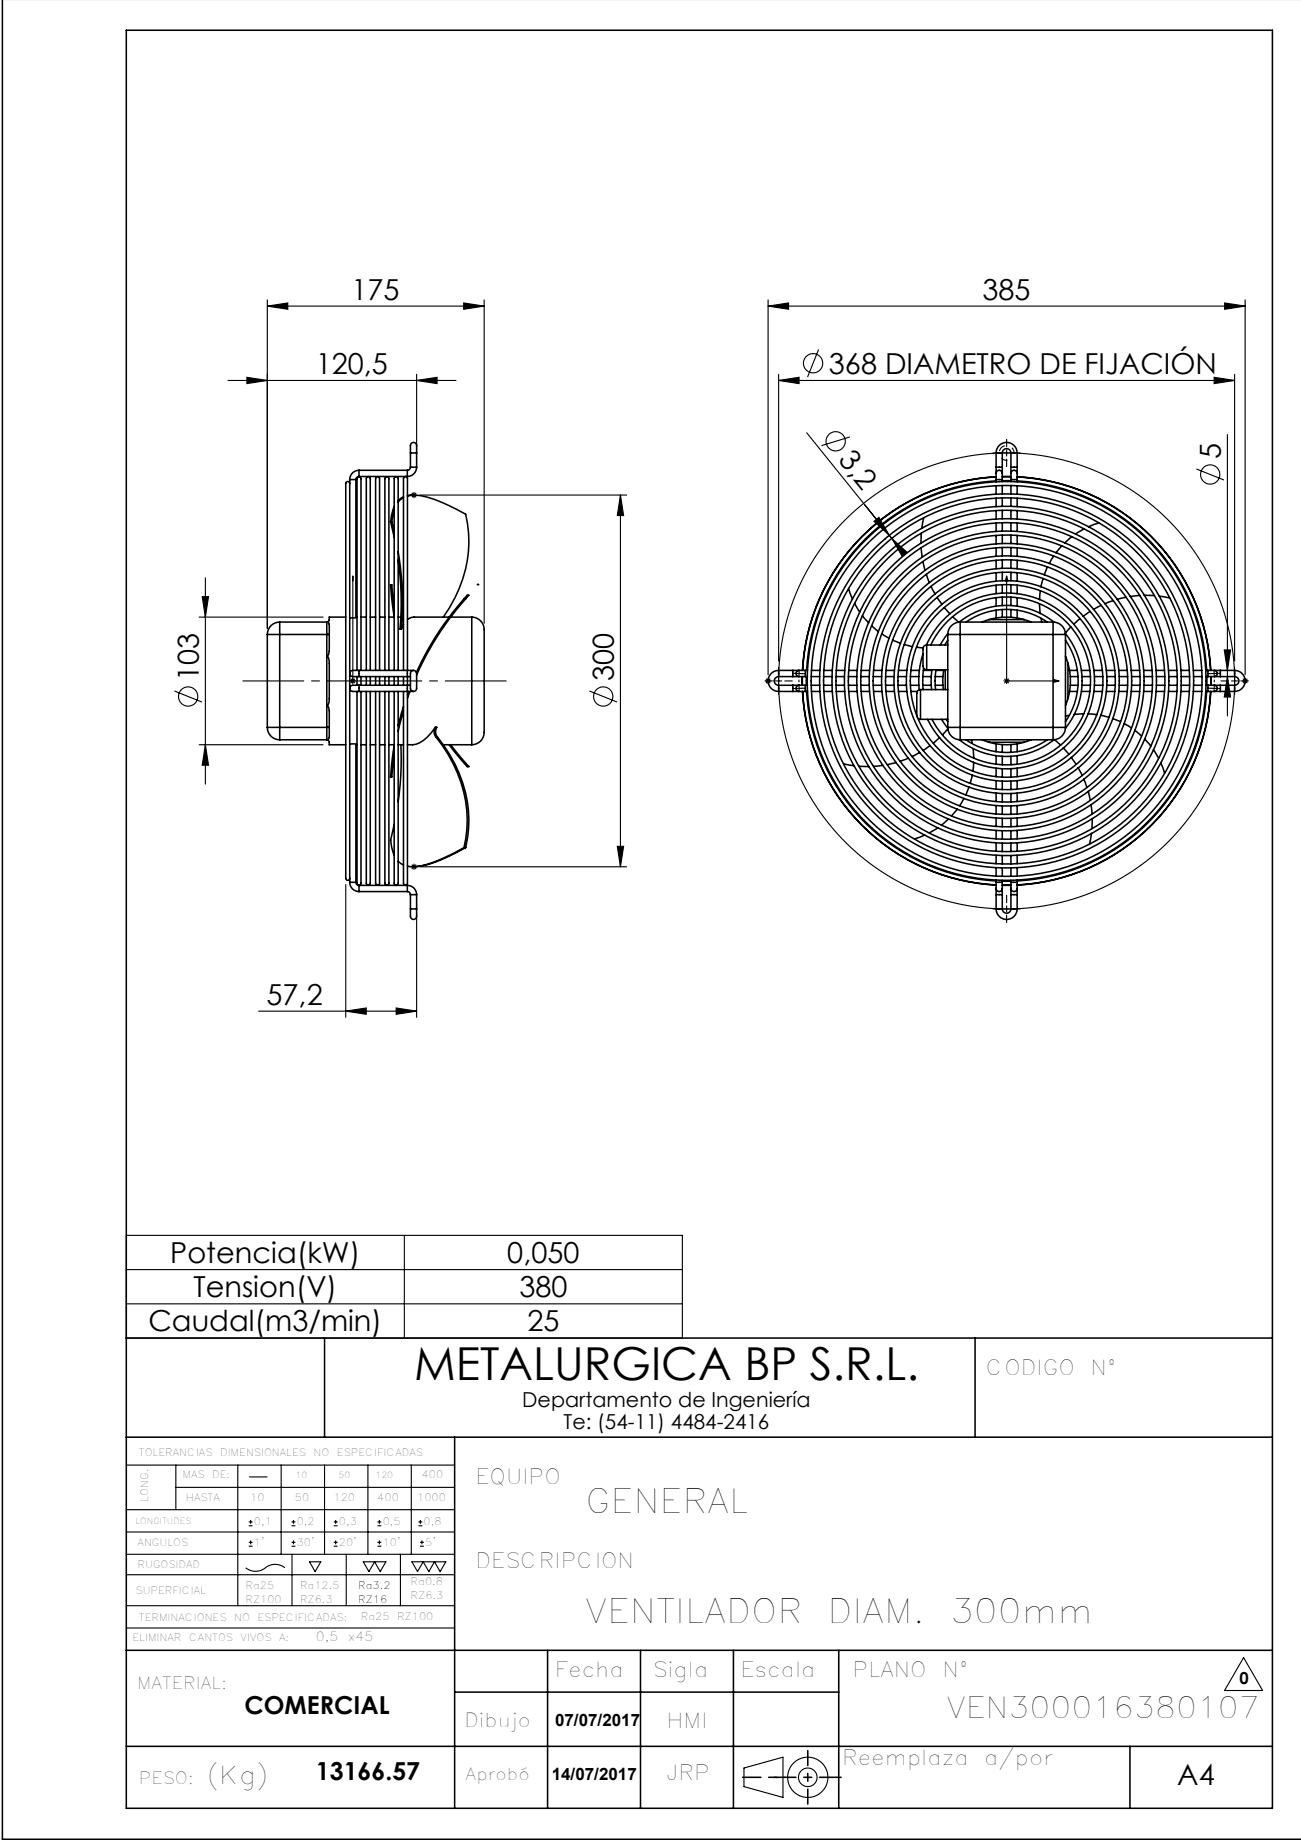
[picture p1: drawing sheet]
<svg xmlns="http://www.w3.org/2000/svg" width="210mm" height="297mm" viewBox="0 0 210 297" stroke-linecap="round" stroke-linejoin="round" font-family="sans-serif">
<g fill="none" stroke="#000" stroke-width=".18">
<path d="M43.1 49.4l3.4-.5v1zM43.1 49.4h35M43.1 48.4v53M74.8 48.9l3.3 .5-3.3 .5zM78.1 48.4v52.2M124 49.4l3.3-.5v1zM124 48.4v60.5M124 49.4h77M132.1 56.4l-1.7 4.5M197.7 48.9l3.3 .5-3.3 .5zM201 48.4v60.5M36.8 61.4h36.8"/>
<path d="M39.8 60.9l3.3 .5-3.3 .5zM66.3 79.9h1M66.5 79.6l.7 .7M66.8 79.4v1M67.2 79.6l-.7 .7M67.2 61.4l3.4-.5v1zM67.2 60.4v11.7M67.8 79.9h33.3M100.1 79.9v60M100.1 79.9l.6 3.3h-1.1zM125.7 61.4l3.3-.5v1zM125.7 60.4v46.3"/>
<path d="M125.7 61.4h73.6M130.2 69.9l13.7 17M137.2 70.5l-4.6 1.4M162 73.1h1M162.5 72.6v1M193.1 75.7l4.5 1.8M196 60.9l3.3 .5-3.3 .5zM198.1 70.1v45.5M199.3 60.4v46.3M32.1 99.6h20M32.6 96.3h1.1l-.6 3.3zM33.1 93.3v33.3"/>
<path d="M56.9 93v.8zM56.9 93v17.4M141.1 84.1l.8-.6 1.6 2.9zM142.8 87h.1M143.9 86.9l2.5 2.3-.8 .6zM144.7 86.3h.1M162.5 93v17.4M162.5 93l.2 .8h-.4zM28.1 111.5l4.5 1.8M56.4 109.9h1M56.6 109.6l.7 .7M56.9 109.7v.4z"/>
<path d="M56.9 109.9h.1M57.3 109.6l-.7 .7M95.1 111.5l4.5 1.8M123.5 109.9h1M123.6 109.6l.7 .7M124 109.4v1M124.3 109.6l-.7 .7M125.2 109.9h1M125.7 109.4v1M129 110.6v1M129.5 111.1h-1M162 109.9h9"/>
<path d="M162.1 109.6l.7 .7M162.8 109.6l-.7 .7M170.1 109.7l.9 .2-.9 .2zM197.6 104.9h1l-.5 3.3zM198.1 109.2l.5 3.3h-1zM198.8 109.9h1M199.3 109.4v1M200.5 109.9h1M200.6 109.6l.7 .7M201 109.4v1M201.3 109.6l-.7 .7M32.1 120.2h20"/>
<path d="M33.1 120.2l.6 3.3h-1.1zM66.3 139.9h1M66.5 139.6l.7 .7M66.8 139.4v1M67.2 139.6l-.7 .7M67.8 139.9h33.3M99.6 136.6h1.1l-.6 3.3zM55.8 142.8v21.4M67.2 147.7v16.5M162 146.7h1M162.5 146.2v1M41.7 163.2h25.5"/>
<path d="M55.8 163.2l3.3-.5v1zM63.9 162.7l3.3 .5-3.3 .5zM20.4 199.4h89.7v16.6h-89.7zM65.3 199.4v16.6M20.4 204.9h89.7M20.4 210.5h89.7M20.4 236.5h53M28.4 236.5v7.2M38.4 236.5v22.7M40.3 238.4h2.8M45.4 236.5v14.4M52.4 236.5v14.4"/>
<path d="M59.4 236.5v14.4M66.4 236.5v14.4M20.4 259.2h53M20.4 254.2h53M20.4 250.9h53M20.4 247.3h53M20.4 243.7h53M28.4 240.1h45M39.7 253.1a2.65 2.65 0 0 0 3.5-.3 2.5 2.5 0 0 1 2.8 .3M40.1 246.3h.7M40.1 245.7h.7M40.2 249.6h.6"/>
<path d="M40.2 249h.6M40.5 245.3v.7M40.5 248.6v.7M47.1 246.3h.6M47.1 245.7h.6M47.1 249.6h.6M47.1 249h.6M47.1 250.9v8.3M47.4 245.3v.7M47.4 248.6v.7M50 252.1h1.8l-.9 1.6zM53.9 246.3h.6"/>
<path d="M53.9 245.7h.6M53.9 249.6h.6M53.9 249h.6M54.2 245.3v.7M54.2 248.6v.7M55.9 250.9v8.3M58.6 252.1h3.7l-.9 1.6-.9-1.6-1 1.6zM60.9 246.3h.7M60.9 245.7h.7M60.9 249.6h.7M60.9 249h.7M61.2 245.3v.7"/>
<path d="M61.2 248.6v.7M64.6 250.9v8.3M66.5 252.1h5.5l-1 1.6-.9-1.6-.9 1.6-.9-1.6-.9 1.6zM67.5 246.3h.7M67.5 245.7h.7M67.8 249.6h.6M67.8 249h.6M67.9 245.3v.7M68.1 248.6v.7M20.4 262.8h53M200.7 267.6l3.1 5.3h-6.1zM120.1 285.4l6.3-1.8v6.5l-6.3-1.7z"/>
<circle cx="131.2" cy="58.6" r="1.56"/>
<circle cx="134.9" cy="71.2" r="1.56"/>
<circle cx="195.3" cy="76.6" r="1.56"/>
<circle cx="30.4" cy="112.4" r="1.56"/>
<circle cx="97.4" cy="112.4" r="1.56"/>
<circle cx="162.5" cy="109.9" r="36.8"/>
<circle cx="130.4" cy="286.9" r="3.3"/>
<circle cx="130.4" cy="286.9" r="1.5"/>
</g>
<path d="M129 109.7v.4M129 108.7v.5M129 108.7v-.5M196 108.7v-.5M196 108.7v.5M196 111.1v-.5M196 111.1v.5M196 110.1v-.4" fill="none" stroke="#000" stroke-width=".18" stroke-dasharray="15.2 1.3 1.3 1.3" stroke-linecap="butt"/>
<path d="M163.7 73.2a1.2 1.2 0 0 0-1.2-1.3 1.2 1.2 0 0 0-1.2 1.2 1.2 1.2 0 0 0 1.3 1.2" fill="none" stroke="#000" stroke-width=".18" stroke-dasharray="15.2 1.3 1.3 1.3" stroke-dashoffset="14.2" stroke-linecap="butt"/>
<g fill="none" stroke="#000" stroke-width=".18" stroke-dasharray="15.2 1.3 1.3 1.3">
<path d="M161.5 73.1h-1.2M162.5 72.1v-1.2M162.5 74.1v1.2M163.5 73.1h1.2M124.7 109.9h-1.2M125.7 108.9v-1.2M125.7 110.9v1.2M126.7 109.9h1.2M128.5 111.1h-.5M128.5 108.7h-.5M129 108.7h-.5M129 108.7h.5"/>
<path d="M129.5 111.1h.5M129.5 108.7h.5M195.5 108.7h-.5M195.5 111.1h-.5M196 108.7h.5M196 108.7h-.5M196 111.1h.5M196 111.1h-.5M196.5 108.7h.5M196.5 111.1h.5M198.3 109.9h-1.2M199.3 108.9v-1.2"/>
<path d="M199.3 110.9v1.2M200.3 109.9h1.2M161.5 146.7h-1.2M162.5 145.7v-1.2M162.5 147.7v1.2M163.5 146.7h1.2"/>
</g>
<path d="M81.7 109.9h-42.5" fill="none" stroke="#000" stroke-width=".18" stroke-dasharray="15.2 1.3 1.3 1.3" stroke-dashoffset="5.4"/>
<g fill="none" stroke="#000" stroke-width=".25">
<path d="M.4 -.1v297h209.7M20.4 4.9h185v287h-185zM56.4 78a.33 .33 0 0 0-.4-.3 .33 .33 0 0 0-.2 .5v62.7a1.15 1.15 0 0 0 .2 1.2h.3l.1-.3M56.4 77.4v64.4M56.4 77.4h1M57.4 77.4v22.3h-.9M57.9 76.9a.5 .5 0 0 0-.5 .5M57.9 75.9a1.5 1.5 0 0 0-1.5 1.5M57.9 75.9v1M57.9 75.9h7.8M57.9 76.9h7.8M65.7 75.9v1"/>
<path d="M66.2 73.1v-.7a.83 .83 0 0 1 .5-1 .81 .81 0 0 1 .5 1v.7M66.2 75.4a.5 .5 0 0 1-.5 .5M66.2 73.1h1M66.2 75.4h1M66.2 73.1v2.3M66.6 79.9l-.8 .1M66.6 79.9h.2M67.2 75.4a1.5 1.5 0 0 1-1.5 1.5M67.2 73.1v2.3M160.8 77a33 33 0 0 0-31.3 31.2M160.8 77.6a32.3 32.3 0 0 0-30.6 30.6M160.8 77a33 33 0 0 0-31.2 31.2"/>
<path d="M160.8 76.4v1M160.8 75.4v1M160.8 73.1a1.7 1.7 0 0 1 1.7-1.7 1.7 1.7 0 0 1 1.7 1.7M160.8 76.4a.5 .5 0 0 1 .5-.5 .5 .5 0 0 1 .5 .5M160.8 77.4h1M160.8 75.4h1M160.8 73.1h1M160.8 73.1v2.3M160.8 77.4v.4M160.8 78.4v1.4M161.8 76.9h1.4M161.8 77.6h1.4"/>
<path d="M161.8 76.4v1M161.8 75.4v1M161.8 73.1a.7 .7 0 0 1 .7-.7 .7 .7 0 0 1 .7 .7M161.8 73.1v2.3M161.8 77.4v.3M161.8 78.4v1.3M163.2 76.4v1M163.2 75.4v1M163.2 76.4a.5 .5 0 0 1 .5-.5 .5 .5 0 0 1 .5 .5M163.2 77.4h1M163.2 75.4h1M163.2 73.1h1"/>
<path d="M163.2 73.1v2.3M163.2 77.4v.3M163.2 78.4v1.3M164.2 77a33 33 0 0 1 31.2 31.2M164.2 77.6a32.3 32.3 0 0 1 30.6 30.6M164.2 76.4v1M164.2 75.4v1M164.2 73.1v2.3M164.2 77.4v.4M164.2 78.4v1.4M55.8 99.6h-2.7a.52 .52 0 0 1-.4 .8M57.4 99.6h.2"/>
<path d="M58.3 99.6h.8M59.8 99.6h.8M61.3 99.6h.8M62.8 99.6h.8M63 84.2l.6 2.6M63 84.2h.1M63.2 84.2l.4 1.6M63.2 84.2h-.2M63.6 82.3l-.4 1.9M63.6 81.8l-.4 1.3-.2 1.1M63.6 98.2l-.4-3.8h-.2l.6 5.2M64.3 89.1a48.2 48.2 0 0 1 .5 12.4"/>
<path d="M64.3 90.4a47.9 47.9 0 0 1 .3 11.1h.2M64.3 99.6h.4M65.1 80.3l-.8 .8M65.1 80.2l-.8 .6M65.8 80a6.4 6.4 0 0 1 4.2 .6l2.4 1 2.8 1.4a20.3 20.3 0 0 1-3.6 16.6M72.5 99.6h-5.7l-.4 .1-.6 .3M72.7 99.6h3.4M74.9 96.7a47.2 47.2 0 0 0-7.7 11.8M74.9 96.7a.79 .79 0 0 1 .8-.6l-.5 .6M74.9 96.7h.3M75.2 96.7a46.7 46.7 0 0 0-8 12.3M76.1 99.6a2.13 2.13 0 0 1 2 2.6v15.1a2.32 2.32 0 0 1-2 2.9"/>
<path d="M76.1 99.6v20.6M77.1 94.3h.1M137 95l.6 1.7M138 97.4l.8 1.4M139.2 99.4l1 1.1M148.7 88.4l.2 1.5M148.7 86.1v1.6M149 90.7l.3 1.4M149.1 83.6l-.3 1.7M149.5 92.7l.5 1.3M150.3 94.7l.6 1.2M151.2 96.4l.9 1.2"/>
<path d="M152.4 98.1l.9 1M153.8 99.6l1 .8M160.8 80.4v1.4M160.8 82.4v1.4M160.8 84.4v1.4M160.8 86.4v1.4M160.8 88.4v1.4M160.8 90.4v1.4M160.8 92.4v1.4M160.8 94.5v1.3M160.8 96.5v1.3M160.8 98.5v1.3"/>
<path d="M161.8 80.4v1.3M161.8 82.4v1.3M161.8 84.4v1.3M161.8 86.4v1.3M161.8 88.4v1.3M161.8 90.4v1.3M161.8 92.4v1.3M161.8 94.4v1.3M161.8 96.4v1.3M161.8 98.4v1.2M163.2 80.4v1.3M163.2 82.4v1.3"/>
<path d="M163.2 84.4v1.3M163.2 86.4v1.3M163.2 88.4v1.3M163.2 90.4v1.3M163.2 92.4v1.3M163.2 94.4v1.3M163.2 96.4v1.3M163.2 98.4v1.2M164.2 80.4v1.4M164.2 82.4v1.4M164.2 84.4v1.4M164.2 86.4v1.4"/>
<path d="M164.2 88.4v1.4M164.2 90.4v1.4M164.2 92.4v1.4M164.2 94.5v1.3M164.2 96.5v1.3M164.2 98.5v1.3M167.8 97.5l.1 1.5M167.9 95.4l-.1 1.4M168 99.8l.2 .6M168.4 93.4l-.4 1.3M169.1 91.5l-.5 1.3M170.1 89.8l-.7 1.2"/>
<path d="M171.4 88.1l-.9 1.1M173 86.6l-1.1 1M174.3 99.8l-1 .9M175 85.4l-1.4 .8M175.9 98.7l-1.1 .8M177.4 84.4l-1.7 .6M177.7 97.7l-1.2 .7M179.7 97l-1.4 .5M181.7 96.4l-1.4 .3M184 96.1l-1.6 .2M184.7 96.1h1.6M187.1 96.2l1.7 .3"/>
<path d="M43.1 102.4h2M43.1 117.4h2M43.1 117.4a2 2 0 0 0 2 2M43.1 102.4v15M45.1 100.4v2M45.1 100.4a2 2 0 0 0-2 2M45.1 117.4v2M45.1 102.4h7.6M45.1 100.4h7.6M45.1 117.4h7.6M45.1 119.4h7.6M45.1 102.4v15"/>
<path d="M52.7 119.4a.56 .56 0 0 1 .4 .8h2.7M52.7 100.4v2M52.7 100.4l.3 .1 .1 .2v1.7M52.7 102.4h.4M52.7 117.4h.4M52.7 117.4v2M52.7 102.4v15M53.1 102.4v2.7l-.1 .5-.3 .3 .3 .4 .1 .7v6.1l-.1 .6-.3 .2 .4 .3v.5v2.7M53.1 117.4v1.7l-.1 .2-.3 .1M57.6 108.2v-30a1.18 1.18 0 0 1 .2-1.2 .42 .42 0 0 1 .4 .1 .42 .42 0 0 1 .1 .5v30.6M57.6 111.6v30.1a1.18 1.18 0 0 0 .2 1.2 .42 .42 0 0 0 .4-.2 .42 .42 0 0 0 .1-.5v-30.6M57.6 109.2v1.4"/>
<path d="M57.9 110.6h-.5a.58 .58 0 0 0-.8 .2 .58 .58 0 0 0 .2 .8h1.1M57.9 108.2h-.5a.58 .58 0 0 0-.8 .2 .58 .58 0 0 0 .2 .8h1.1M57.9 110.6v1M57.9 108.2v1M57.9 111.6h7.8M57.9 110.6h7.8M57.9 108.2h7.8M57.9 109.2h7.8M58.3 109.2v1.4M59.1 108.2v-30a1.18 1.18 0 0 1 .2-1.2 .42 .42 0 0 1 .4 .1 .42 .42 0 0 1 .1 .5v30.6M59.1 111.6v30.1a1.18 1.18 0 0 0 .2 1.2 .42 .42 0 0 0 .4-.2 .42 .42 0 0 0 .1-.5v-30.6M59.1 109.2v1.4"/>
<path d="M59.8 109.2v1.4M60.6 108.2v-30a1.18 1.18 0 0 1 .2-1.2 .42 .42 0 0 1 .4 .1 .42 .42 0 0 1 .1 .5v30.6M60.6 111.6v30.1a1.18 1.18 0 0 0 .2 1.2 .42 .42 0 0 0 .4-.2 .42 .42 0 0 0 .1-.5v-30.6M60.6 109.2v1.4M61.3 109.2v1.4M62.1 108.2v-30a1.18 1.18 0 0 1 .2-1.2 .42 .42 0 0 1 .4 .1 .42 .42 0 0 1 .1 .5v30.6M62.1 111.6v30.1a1.18 1.18 0 0 0 .2 1.2 .42 .42 0 0 0 .4-.2 .42 .42 0 0 0 .1-.5v-30.6M62.1 109.2v1.4M62.8 109.2v1.4M63.6 108.2v-30a1.18 1.18 0 0 1 .2-1.2 .42 .42 0 0 1 .4 .1 .42 .42 0 0 1 .1 .5v30.6M63.6 111.6v30.1a1.18 1.18 0 0 0 .2 1.2 .42 .42 0 0 0 .4-.2 .42 .42 0 0 0 .1-.5v-30.6M63.6 109.2v1.4"/>
<path d="M64.3 109.2v1.4M65.1 108.2v-30.1a1.18 1.18 0 0 1 .2-1.2 .42 .42 0 0 1 .4 .2 .42 .42 0 0 1 .1 .5v30.6M65.1 111.6v30.1a1.18 1.18 0 0 0 .2 1.2 .42 .42 0 0 0 .4-.2 .42 .42 0 0 0 .1-.4v-30.7M65.1 114l-.8 3.1M65.1 114.7l-.8 3.4M65.1 109.2v1.4M65.1 100.8l-.3 .7M65.7 110.6h.5M65.7 111.6h1M65.7 108.2h1M65.7 109.2h.5M65.7 110.6v1"/>
<path d="M65.7 108.2v1M65.8 109.2v1.4M66 111.6l-.2 .5M66.2 111.6l-.4 1.1M66.4 108.4a.57 .57 0 0 1 .7 0 .57 .57 0 0 1 .1 .7v1.1a1.32 1.32 0 0 1-.3 1.4 .6 .6 0 0 1-.6-.2 .6 .6 0 0 1-.1-.6v-2.1zM70.3 117.4l-.2 .9 .3 .7M70.3 117.4l-.2 .2a5.2 5.2 0 0 1-3.5 2.6h-.8M70.3 117.4h.2l-.2 .9 .3 .7M70.4 119a20.6 20.6 0 0 1 4.5 17.8M70.4 119h.2M70.6 119a20.5 20.5 0 0 1 4.6 17.8M125.7 109.2a.7 .7 0 0 0-.7 .7 .7 .7 0 0 0 .7 .7"/>
<path d="M125.7 108.2a1.7 1.7 0 0 0-1.7 1.7 1.7 1.7 0 0 0 1.7 1.7M125.7 108.2v1M125.7 110.6v1M125.7 111.6h2.3M125.7 110.6h2.3M125.7 108.2h2.3M125.7 109.2h2.3M128 111.6h1M128 110.6h1M128 109.2h1M128 108.2h1M128 110.6v1"/>
<path d="M128 108.2v1M129 110.6h1M129 111.6h1M129 108.2h1M129 109.2h1M129 110.6a.5 .5 0 0 0-.5 .5 .5 .5 0 0 0 .5 .5M129 108.2a.5 .5 0 0 0-.5 .5 .5 .5 0 0 0 .5 .5M129.5 109.2v1.4M129.5 111.6a33 33 0 0 0 31.3 31.3 33 33 0 0 1-31.2-31.3M130 110.6v1M130 108.2v1M130 111.6h.3"/>
<path d="M130 110.6h.3M130 108.2h.3M130 109.2h.3M130.2 109.2v1.4M130.2 111.6a32.3 32.3 0 0 0 30.6 30.6M130.9 110.6h1.4M130.9 109.2h1.4M131 111.6h1.3M131 108.2h1.3M132.9 110.6h1.4M132.9 109.2h1.4M133 111.6h1.3"/>
<path d="M133 108.2h1.3M134.9 110.6h1.4M134.9 109.2h1.4M135 111.6h1.3M135 108.2h1.3M136.9 110.6h1.4M136.9 109.2h1.4M137 111.6h1.4M137 108.2h1.4M138.9 110.6h1.4M138.9 109.2h1.4M139 111.6h1.4"/>
<path d="M139 108.2h1.4M140.7 101l1.1 .9M140.9 110.6h1.4M140.9 109.2h1.4M141 111.6h1.4M141 108.2h1.4M142.3 102.3l1.2 .7M142.9 110.6h1.4M142.9 109.2h1.4M143 111.6h1.4M143 108.2h1.4M144.1 103.3l1.3 .5"/>
<path d="M144.9 110.6h1.4M144.9 109.2h1.4M145 111.6h1.4M145 108.2h1.4M146 104l1.3 .4M146.9 110.6h1.4M146.9 109.2h1.4M147 111.6h1.1M147 108.2h1.4M148 104.5l1 .1M148 115.5a15.5 15.5 0 0 1 16.3-21 15.5 15.5 0 0 1 10.9 24.3 15.5 15.5 0 0 1-26.6-1.8l-.5-1.1M148.6 111.3a.76 .76 0 0 0-.6 1v2.9a.7 .7 0 0 0 .6 .9"/>
<path d="M148.6 111.3v4.8M148.6 111.3h4.4M148.6 116.1h4.4M149 110.6h1.3M149 109.2h1.3M149 105.5a14.2 14.2 0 0 0-.6 5.9M149 108.2h1.4M149.1 107.9l-.2 2 .1 1.4M149.5 104.1a14.2 14.2 0 0 1 21.6-5.5 14.2 14.2 0 0 1 .4 22.3 14.2 14.2 0 0 1-21.8-4.8M149.6 104.1a.8 .8 0 0 0-.6 1.1v2a.7 .7 0 0 0 .6 .9M149.6 104.1v4M149.6 104.1h3.4"/>
<path d="M149.6 108.1h3.4M150.2 104.1a13.5 13.5 0 0 1 20.6-4.9 13.5 13.5 0 0 1 .3 21.1 13.5 13.5 0 0 1-20.7-4.2M150.4 108.1l-.1 1.8 .1 1.4M151 110.6h1.2M151 109.2h1.2M151.1 108.2h1.2M151.1 108.1l-.2 1.8 .1 1.4M151.7 119.1l-1 .9M152 116.1l1 1.5M152.3 108.1l-.1 1.8 .1 1.4M152.6 108.1v3.2M152.7 116.1l.3 .4"/>
<path d="M153 103.3l-.5 .8M153 117.4h2M153 117.4a2 2 0 0 0 2 2M153 102.4h2M153 102.4v15M153 102.3l-1.2 1.8M153 117.6l-.9 1M154.8 100.4a12.2 12.2 0 0 1 15.3 0M154.8 119.4a12.2 12.2 0 0 0 15.3 0M155 117.4v2M155 100.4v2M155 100.4a2 2 0 0 0-2 2"/>
<path d="M155 102.4h15M155 100.4h15M155 102.4v15M155 117.4h15M155 119.4h15M155.9 100.4a11.5 11.5 0 0 1 13.2 0M155.9 119.4a11.5 11.5 0 0 0 13.2 0M156.8 119.4l.1 .6M158.5 119.4l1.1 .4M159.6 100l-1.1 .4M159.6 119.8a10.3 10.3 0 0 0 5.7 0M159.6 100a10.3 10.3 0 0 1 5.7 0"/>
<path d="M159.6 119.8h5.7M159.6 100h5.7M165.3 100l1.2 .4M166.5 119.4l-1.2 .4M170 100.4v2M170 100.4a2 2 0 0 1 2 2M170 102.4h2M170 117.4v2M170 117.4h2M170 102.4v15M170.2 119.4l1 .9M172 102.3a12.2 12.2 0 0 1 0 15.3"/>
<path d="M172 103.3a11.5 11.5 0 0 1 0 13.2M172 117.4a2 2 0 0 1-2 2M172 105.9l.4 1.2M172 102.4v15M172.4 112.8l-.4 1.1M172.4 107.1a10.3 10.3 0 0 1 0 5.7M172.4 107.1v5.7M172.6 115.5l-.6 .1M172.6 111.6h1.3M172.6 108.2h1.3M172.8 110.6h1.2M172.8 109.2h1.2"/>
<path d="M172.8 101.2l-.9 1M174.6 111.6h1.3M174.6 108.2h1.3M174.7 110.6h1.3M174.7 109.2h1.3M174.9 115.2l-1.5 .1M175.6 115.2l1.4 .2M176.6 111.6h1.3M176.6 108.2h1.3M176.7 110.6h1.3M176.7 109.2h1.3M177.7 115.5l1.3 .3"/>
<path d="M178.6 111.6h1.3M178.6 108.2h1.3M178.7 110.6h1.3M178.7 109.2h1.3M179.6 116l1.3 .5M180.6 111.6h1.4M180.6 108.2h1.4M180.7 110.6h1.3M180.7 109.2h1.3M181.4 116.8l1.2 .7M182.6 111.6h1.4M182.6 108.2h1.4"/>
<path d="M182.7 110.6h1.3M182.7 109.2h1.3M183.2 117.9l1.1 .9M184.6 111.6h1.4M184.6 108.2h1.4M184.7 110.6h1.3M184.7 109.2h1.3M184.8 119.3l1 1.1M186.6 111.6h1.4M186.6 108.2h1.4M186.7 110.6h1.3M186.7 109.2h1.3"/>
<path d="M188.6 111.6h1.4M188.6 108.2h1.4M188.7 110.6h1.3M188.7 109.2h1.3M190.6 111.6h1.4M190.6 108.2h1.4M190.7 110.6h1.3M190.7 109.2h1.3M192.6 111.6h1.4M192.6 108.2h1.4M192.7 110.6h1.3M192.7 109.2h1.3"/>
<path d="M194.6 111.6h.4M194.6 108.2h.4M194.7 110.6h.3M194.7 109.2h.3M194.8 111.6a32.3 32.3 0 0 1-30.6 30.6M194.8 109.2v1.4M195 111.6h1M195 110.6h1M195 109.2h1M195 108.2h1M195 110.6v1M195 108.2v1"/>
<path d="M195.4 111.6a33 33 0 0 1-31.2 31.3 33 33 0 0 0 31.2-31.3M195.4 109.2v1.4M195.5 109.2v1.4M196 108.2h1M196 109.2h1M196 110.6h1M196 111.6h1M196 110.6a.5 .5 0 0 1 .5 .5 .5 .5 0 0 1-.5 .5M196 108.2a.5 .5 0 0 1 .5 .5 .5 .5 0 0 1-.5 .5M197 108.2v1M197 110.6v1M197 111.6h2.3"/>
<path d="M197 110.6h2.3M197 108.2h2.3M197 109.2h2.3M199.3 109.2a.7 .7 0 0 1 .7 .7 .7 .7 0 0 1-.7 .7M199.3 108.2a1.7 1.7 0 0 1 1.7 1.7 1.7 1.7 0 0 1-1.7 1.7M199.3 110.6v1M199.3 108.2v1M56.5 120.1h.9v22.3M57.4 120.2h.2M58.3 120.2h.8M59.8 120.2h.8M61.3 120.2h.8"/>
<path d="M62.8 120.2h.8M63 135.6l.2 1.1 .4 1.3M63 135.6h.1M63.6 120.3l-.6 5.1h.2l.4-3.8M63.6 133.1l-.6 2.5M64.3 139l.8 .6M64.3 120.2h.8M64.7 120.2v5.1l-.4 4.1M71.6 120.2h4.5M72.5 120.2l2.7 3.3 .2 .2h.3l-3-3.5M74.9 136.8a21.3 21.3 0 0 1-7.8 3.1l-1.3-.1M74.9 136.8h.3"/>
<path d="M75.2 136.8l-1.4 .8a16.7 16.7 0 0 1-7.2 2.3M136.2 123.3l1.7 .3M138.6 123.7h1.7M142.5 123.5l-1.5 .2M144.7 123.1l-1.5 .3M146.6 122.4l-1.3 .5M148.5 121.5l-1.3 .6M149.3 134.8l-1.7 .6M150.1 120.3l-1.1 .8M151.4 133.6l-1.4 .8M153.1 132.2l-1.1 1M154.5 130.6l-.9 1.1"/>
<path d="M155.6 128.9l-.7 1.1M156.4 127l-.5 1.3M156.9 125.1l-.3 1.3M157.1 120.8l.1 1.5M157.2 123l-.2 1.4M160.8 120.1v1.2M160.8 122v1.4M160.8 124v1.4M160.8 126v1.4M160.8 128v1.4M160.8 130v1.4M160.8 132v1.4"/>
<path d="M160.8 134v1.4M160.8 136v1.4M160.8 138v1.4M161.8 120.2v1.2M161.8 122.1v1.3M161.8 124.1v1.3M161.8 126.1v1.3M161.8 128.1v1.3M161.8 130.1v1.3M161.8 132.1v1.4M161.8 134.1v1.4M161.8 136.1v1.4"/>
<path d="M161.8 138.1v1.4M163.2 120.2v1.2M163.2 122.1v1.3M163.2 124.1v1.3M163.2 126.1v1.3M163.2 128.1v1.3M163.2 130.1v1.3M163.2 132.1v1.4M163.2 134.1v1.4M163.2 136.1v1.4M163.2 138.1v1.4M164.2 120.1v1.2"/>
<path d="M164.2 122v1.4M164.2 124v1.4M164.2 126v1.4M164.2 128v1.4M164.2 130v1.4M164.2 132v1.4M164.2 134v1.4M164.2 136v1.4M164.2 138v1.4M171.6 120.7l.9 1M172.9 122.3l.8 1.1M174 123.9l.7 1.3"/>
<path d="M174.9 125.8l.5 1.3M175.6 127.7l.4 1.5M176.1 129.9l.2 1.5M176.2 134.5l-.3 1.7M176.3 132.1v1.6M186.2 121l.8 1.4M187.4 123.1l.6 1.7M56.4 142.4a1.5 1.5 0 0 0 1.5 1.5M56.4 142.4h1M56.4 141.8v.6M57.4 142.4a.5 .5 0 0 0 .5 .5M57.9 142.9v1"/>
<path d="M57.9 142.9h7.8M57.9 143.9h7.8M65.7 143.9a.5 .5 0 0 1 .5 .5M65.7 142.9a1.5 1.5 0 0 1 1.5 1.5M65.7 142.9v1M66.2 146.7v.7a.83 .83 0 0 0 .5 1 .81 .81 0 0 0 .5-1v-.7M66.2 146.7h1M66.2 144.4h1M66.2 144.4v2.3M67.2 144.4v2.3M160.8 142.4v1M160.8 143.4v1"/>
<path d="M160.8 146.7a1.7 1.7 0 0 0 1.7 1.7 1.7 1.7 0 0 0 1.7-1.7M160.8 143.4a.5 .5 0 0 0 .5 .5 .5 .5 0 0 0 .5-.5M160.8 142.4h1M160.8 144.4h1M160.8 146.7h1M160.8 140.1v1.3M160.8 142.1v.3M160.8 144.4v2.3M161.8 142.9h1.4M161.8 142.2h1.4M161.8 142.4v1M161.8 143.4v1"/>
<path d="M161.8 146.7a.7 .7 0 0 0 .7 .7 .7 .7 0 0 0 .7-.7M161.8 140.1v1.4M161.8 142.1v.3M161.8 144.4v2.3M163.2 142.4v1M163.2 143.4v1M163.2 143.4a.5 .5 0 0 0 .5 .5 .5 .5 0 0 0 .5-.5M163.2 142.4h1M163.2 144.4h1M163.2 146.7h1M163.2 140.1v1.4M163.2 142.1v.3"/>
<path d="M163.2 144.4v2.3M164.2 142.4v1M164.2 143.4v1M164.2 140.1v1.3M164.2 142.1v.3M164.2 144.4v2.3M20.4 216h185M52.4 216v16M157.4 216v16M20.4 232h185M73.4 232v59.9M20.4 266.4h185"/>
<path d="M73.4 273.1h62M88.4 266.4v25.5M103.4 266.4v25.5M118.4 266.4v25.5M135.4 266.4v25.5M20.4 281.9h185M182.4 281.9v10"/>
<circle cx="162.5" cy="109.9" r="29.5"/>
<circle cx="162.5" cy="109.9" r="16.2"/>
<circle cx="162.5" cy="109.9" r="23.5"/>
<circle cx="162.5" cy="109.9" r="18.2"/>
<circle cx="162.5" cy="109.9" r="28.2"/>
<circle cx="162.5" cy="109.9" r="32.2"/>
<circle cx="162.5" cy="109.9" r="27.5"/>
<circle cx="162.5" cy="109.9" r="19.5"/>
<circle cx="162.5" cy="109.9" r="30.2"/>
<circle cx="162.5" cy="109.9" r="17.5"/>
<circle cx="162.5" cy="109.9" r="24.2"/>
<circle cx="162.5" cy="109.9" r="31.5"/>
<circle cx="162.5" cy="109.9" r="26.2"/>
<circle cx="162.5" cy="109.9" r="22.2"/>
<circle cx="162.5" cy="109.9" r="25.5"/>
<circle cx="162.5" cy="109.9" r="21.5"/>
<circle cx="162.5" cy="109.9" r="20.2"/>
</g>
<path d="M119.9 286.9h6.8" fill="none" stroke="#000" stroke-width=".25" stroke-dasharray="6.3 1.3 1.3 1.3" stroke-dashoffset="3.4"/>
<path d="M125 286.9h10.8" fill="none" stroke="#000" stroke-width=".25" stroke-dasharray="6.3 1.3 1.3 1.3" stroke-dashoffset="2.9"/>
<path d="M130.4 282.6v8.6" fill="none" stroke="#000" stroke-width=".25" stroke-dasharray="6.3 1.3 1.3 1.3" stroke-dashoffset="3.9"/>
<g fill="#000">
<path d="M74.8 48.9l3.3 .5-3.3 .5zM43.1 49.4l3.4-.5v1zM67.2 61.4l3.4-.5v1zM39.8 60.9l3.3 .5-3.3 .5zM63.9 162.7l3.3 .5-3.3 .5zM55.8 163.2l3.3-.5v1z"/>
<path d="M124 49.4l3.3-.5v1zM197.7 48.9l3.3 .5-3.3 .5z"/>
<path d="M125.7 61.4l3.3-.5v1zM196 60.9l3.3 .5-3.3 .5z"/>
<path d="M141.1 84.1l.8-.6 1.6 2.9zM143.9 86.9l2.5 2.3-.8 .6z"/>
<path d="M56.9 109.7v.4zM56.9 93v.8z"/>
<path d="M170.1 109.7l.9 .2-.9 .2zM162.5 93l.2 .8h-.4z"/>
<path d="M197.6 104.9h1l-.5 3.3zM198.1 109.2l.5 3.3h-1z"/>
<path d="M33.1 120.2l.6 3.3h-1.1zM32.6 96.3h1.1l-.6 3.3z"/>
<path d="M99.6 136.6h1.1l-.6 3.3zM100.1 79.9l.6 3.3h-1.1z"/>
</g>
<text font-size="7.3" x="66.8" y="222.8">METALURGICA BP S.R.L.</text>
<g font-size="5.4">
<text x="94.5" y="244.2">GENERAL</text>
<text x="94.5" y="262">VENTILADOR</text>
<text x="133.6" y="262">DIAM.</text>
<text x="153.4" y="262">300mm</text>
</g>
<g font-size="4.7">
<text x="56.7" y="48.4">175</text>
<text x="158.6" y="48.4">385</text>
<text x="51" y="60.4">120,5</text>
<text x="133.8" y="60.3">368 DIAMETRO DE FIJACIÓN</text>
<text x="135.2" y="74.3" transform="rotate(51 135.2 74.3)">3,2</text>
<text x="197.1" y="74" transform="rotate(-90 197.1 74)">5</text>
<text x="32.1" y="109.9" transform="rotate(-90 32.1 109.9)">103</text>
<text x="99.1" y="109.9" transform="rotate(-90 99.1 109.9)">300</text>
<text x="43" y="162.2">57,2</text>
<text x="27.5" y="203.8">Potencia(kW)</text>
<text x="81.9" y="203.8">0,050</text>
<text x="31.2" y="209.4">Tension(V)</text>
<text x="83.8" y="209.4">380</text>
<text x="24" y="214.9">Caudal(m3/min)</text>
<text x="85.1" y="214.9">25</text>
<text x="152.8" y="277.2">VEN300016380107</text>
<text x="190" y="288.2">A4</text>
</g>
<g font-size="4">
<text x="39.5" y="276.7">COMERCIAL</text>
<text x="33.4" y="288">(Kg)</text>
<text x="51" y="287.3">13166.57</text>
</g>
<g font-size="3.4">
<text x="159.1" y="221.9">CODIGO</text>
<text x="176" y="221.9">Nº</text>
<text x="76.7" y="239.6">EQUIPO</text>
<text x="76.7" y="253.1">DESCRIPCION</text>
<text x="89.5" y="270.6">Fecha</text>
<text x="105.3" y="270.6">Sigla</text>
<text x="119.5" y="270.6">Escala</text>
<text x="137.6" y="270.6">PLANO</text>
<text x="152.1" y="270.6">Nº</text>
<text x="107.6" y="278.9">HMI</text>
<text x="107.6" y="287.3">JRP</text>
<text x="135.9" y="284.8">Reemplaza</text>
<text x="158.9" y="284.8">a/por</text>
</g>
<g font-size="3.3">
<text x="84.3" y="227.2">Departamento de Ingeniería</text>
<text x="91" y="230.7">Te: (54-11) 4484-2416</text>
</g>
<text font-size="3.1" x="75" y="278.7">Dibujo</text>
<g font-size="2.7">
<text x="22.1" y="272.7">MATERIAL:</text>
<text x="200.1" y="271.9">0</text>
<text x="89.6" y="278.7">07/07/2017</text>
<text x="22.4" y="288">PESO:</text>
<text x="75.1" y="287.3">Aprobó</text>
<text x="89.1" y="287.3">14/07/2017</text>
</g>
<g font-size="2">
<text x="51" y="264.8">0,5</text>
<text x="56.2" y="264.8">x45</text>
</g>
<g font-size="1.6">
<text x="22.4" y="235">TOLERANCIAS</text>
<text x="29.5" y="238.6">MAS</text>
<text x="34.3" y="238.6">DE:</text>
<text x="35.5" y="235">DIMENSIONALES</text>
<text x="50.6" y="235">NO</text>
<text x="54.4" y="235">ESPECIFICADAS</text>
<text x="68.1" y="238.6">400</text>
<text x="23.9" y="242.4" transform="rotate(-90 23.9 242.4)">LONG.</text>
<text x="30" y="242.4">HASTA</text>
<text x="40.4" y="242.4">10</text>
<text x="47.6" y="242.4">50</text>
<text x="53.8" y="242.4">120</text>
<text x="60.9" y="242.4">400</text>
<text x="67.4" y="242.4">1000</text>
<text x="22.2" y="249.5">ANGULOS</text>
<text x="41" y="246.2">0,1</text>
<text x="41" y="249.5">1'</text>
<text x="47.9" y="246.2">0,2</text>
<text x="47.9" y="249.5">30'</text>
<text x="54.7" y="246.2">0,3</text>
<text x="54.7" y="249.5">20'</text>
<text x="61.8" y="246.2">0,5</text>
<text x="61.8" y="249.5">10'</text>
<text x="68.4" y="246.2">0,8</text>
<text x="68.6" y="249.5">5'</text>
<text x="21.9" y="257.3">SUPERFICIAL</text>
<text x="22.2" y="253.1">RUGOSIDAD</text>
<text x="39.6" y="256.5">Ra25</text>
<text x="48.4" y="256.5">Ra12.5</text>
<text x="57.8" y="256.6">Ra3.2</text>
<text x="66.3" y="255.9">Ra0.8</text>
<text x="22.4" y="261.6">TERMINACIONES</text>
<text x="37.8" y="261.6">NO</text>
<text x="39.6" y="258.7">RZ100</text>
<text x="41.6" y="261.6">ESPECIFICADAS:</text>
<text x="48.4" y="258.7">RZ6.3</text>
<text x="57.8" y="258.8">RZ16</text>
<text x="58.3" y="261.5">Ra25</text>
<text x="64.1" y="261.5">RZ100</text>
<text x="66.3" y="258.1">RZ6.3</text>
<text x="21.4" y="264.9">ELIMINAR</text>
<text x="30.5" y="264.9">CANTOS</text>
<text x="38.8" y="264.9">VIVOS</text>
<text x="45.1" y="264.9">A:</text>
</g>
<g font-size="1.3">
<text x="47.7" y="238.6">10</text>
<text x="54.6" y="238.6">50</text>
<text x="60.6" y="238.6">120</text>
<text x="21.9" y="246">LONGITUDES</text>
</g>
</svg>
